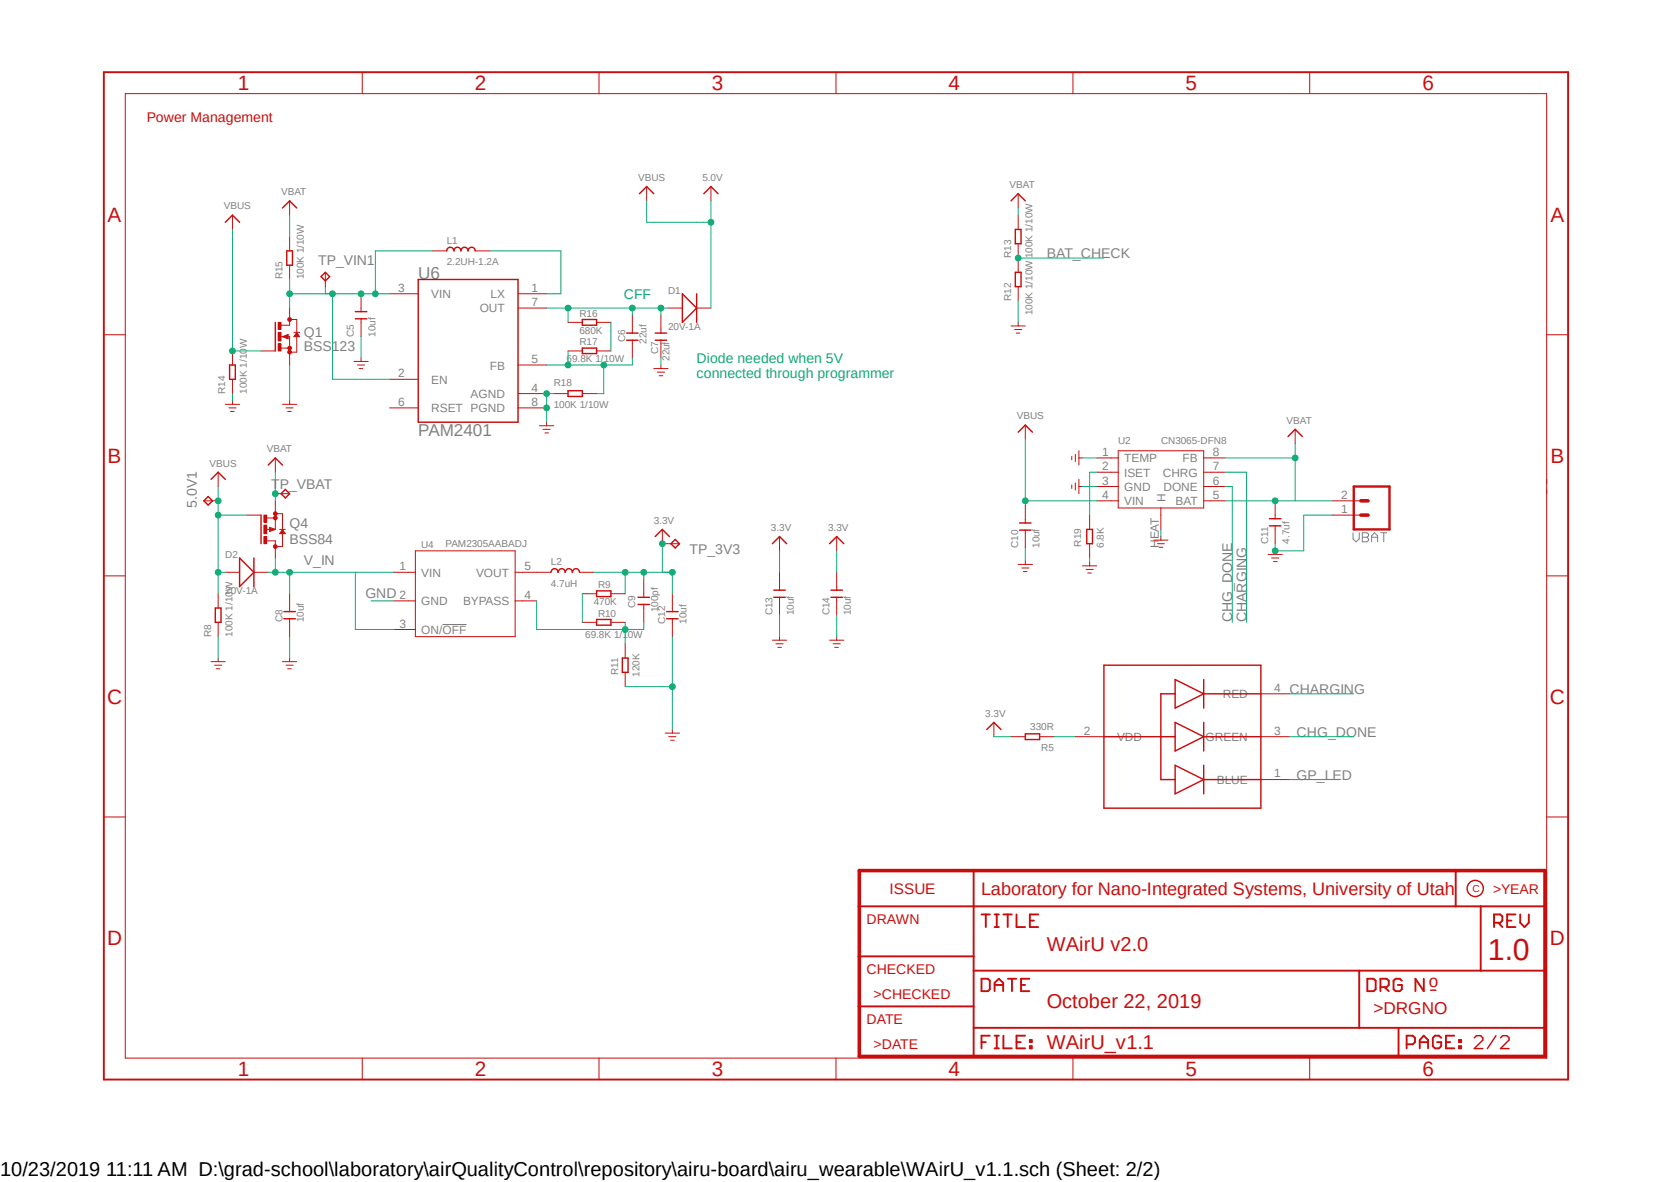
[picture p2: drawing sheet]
<svg xmlns="http://www.w3.org/2000/svg" width="297mm" height="210mm" viewBox="0 0 297 210" stroke-linecap="round" stroke-linejoin="round" font-family="sans-serif">
<path d="M17.9 12.5l261.2 179.9M279.1 12.5l-261.2 179.9" fill="none" stroke="#fff" stroke-width=".18"/>
<path d="M240.5 94.7v1.1l.5 .5 .6-.5v-1.1M242.1 94.7h.9l.2 .2v.3l-.2 .3 .2 .3v.2l-.2 .3h-.9zM242.1 95.5h.9M243.8 95.5h1.1M243.8 96.3v-1.1l.5-.5 .6 .5v1.1M245.4 94.7h1.1M246 94.7v1.6M78.7 111h4.2" fill="none" stroke="#808080" stroke-width=".18"/>
<g fill="none" stroke="#c90d0c" stroke-width=".18">
<path d="M22.3 16.6h252.6v171.4h-252.6zM64.4 12.8v3.8M106.5 12.8v3.8M148.6 12.8v3.8M190.7 12.8v3.8M232.8 12.8v3.8M126.4 33.1v2.6M18.5 59.5h3.8M69.3 52.2h5M76.9 44.6h2.5M84.5 44.6h2.5M92.1 52.2h5.1"/>
<path d="M92.1 54.7h5.1M117.5 56v3.2M274.9 59.5h3.8M69.3 67.4h5M69.3 72.5h5M92.1 69.9h5.1M92.1 64.9h5.1M92.1 72.5h5.1M95.9 75.6h2.5M96.5 76.3h1.3M96.9 76.9h.6M97.2 75v.6"/>
<path d="M98.4 69.9h2.6M103.5 69.9h2.5M116.2 65.5h2.5M116.8 66.1h1.3M117.2 66.8h.6M117.5 60.5v3.1M117.5 64.9v.6M182.2 75.5v2.6M230.2 76.3v2.5M36.2 89h2.6M38.8 83.9v2.5M47.4 96.1h1.5v.5"/>
<path d="M47.4 94.1h1.5M47.4 92h1.5M47.9 93.7l1 .4-1 .3zM48.9 81.4v2.5M48.9 94.1v-2.8h1.3v5.8h-1.3M49.7 94.1h1M50.2 94.1l.5 .7h-1zM117.7 94.1v2.5M118.2 96.6h2.6M138.6 95.3v2.6M148.7 95.3v2.6M182.2 89.7v3.2"/>
<path d="M182.2 94.2v3.2M190.5 81.1v.6M190.5 86.1v.7M191.1 80.7v1.3M191.1 85.8v1.3M191.8 81.4h.6M191.8 86.4h.6M191.8 80.1v2.5M191.8 85.2v2.5M193.7 91.5v2.6M193.7 96.6v2.5M193.7 99.9v.6"/>
<path d="M194.9 89h3.9M194.9 81.4h3.9M194.9 83.9h3.9M194.9 86.4h3.9M198.8 80.1h15.2v10.2h-15.2zM205.1 96h2.5M205.7 96.6h1.3M206 97.2h.7M206.3 90.3v3.8M206.3 95.3v.7M214 89h3.8M214 81.4h3.8"/>
<path d="M214 83.9h3.8M214 86.4h3.8M225.4 98.5h2.5M226 99.1h1.3M226.4 99.8h.6M226.7 89v3.2M226.7 93.4v3.2M226.7 97.9v.6M18.5 102.3h3.8M37.5 117.6h2.5M38.1 118.2h1.3M38.4 118.8h.7"/>
<path d="M38.8 105.5v2.5M38.8 110.6v2.5M38.8 116.9v.7M50.2 117.6h2.5M50.8 118.2h1.3M51.1 118.8h.7M51.5 105.5v3.2M51.5 109.9v3.2M51.5 116.9v.7M119.5 105.5v3.2M119.5 109.9v3.2M137.3 113.7h2.5"/>
<path d="M137.9 114.4h1.3M138.3 115h.6M138.6 101.7v3.2M138.6 106.1v3.2M138.6 113.1v.6M147.4 113.7h2.6M148.1 114.4h1.3M148.4 115h.6M148.7 101.7v3.2M148.7 106.1v3.2M148.7 113.1v.6M192.4 100.5h2.5"/>
<path d="M193 101.2h1.3M193.3 101.8h.7M274.9 102.3h3.8M118.2 130.3h2.6M118.9 130.9h1.2M119.2 131.5h.6M119.5 129.6v.7M18.5 145.2h3.8M274.9 145.2h3.8M64.4 188v3.8M106.5 188v3.8M148.6 188v3.8"/>
<path d="M190.7 188v3.8M232.8 188v3.8"/>
</g>
<g fill="none" stroke="#c90d0c" stroke-width=".34">
<path d="M18.5 12.8h260.2v179h-260.2zM173.1 154.7v33M258.7 154.7v6.3M152.7 161h121.9M152.7 169.9h20.4M152.7 178.8h20.4M173.1 172.5h101.5M174.5 162.5h1.4M174.5 173.9h1.1l.3 .3v1.6l-.3 .3h-1.1zM175.2 162.5v2.2M176.8 162.5h.7M176.8 164.7h.7"/>
<path d="M176.8 175h1.5M176.8 176.1v-1.5l.7-.7 .8 .7v1.5M177.2 162.5v2.2M178.4 162.5h1.4M179.1 162.5v2.2M179.2 173.9h1.4M179.9 173.9v2.2M180.7 162.5v2.2h1.5M181.5 175h.7M183 173.9h-1.5v2.2h1.5M183 163.6h.8M184.5 162.5h-1.5v2.2h1.5"/>
<path d="M241.6 172.5v10.1M243 173.9h1.1l.4 .3v1.6l-.4 .3h-1.1zM245.4 175.4h1.1l.3-.4v-.8l-.3-.3h-1.1v2.2M246.1 175.4l.7 .7M249.2 174.2l-.4-.3h-.7l-.4 .3v1.6l.4 .3h.7l.4-.3v-.8h-.7M253.1 173.9v2.2l-1.5-2.2v2.2M263.2 161v11.5M265.6 164h1.1l.3-.4v-.8l-.3-.3h-1.1v2.2M266.3 164l.7 .7M267.9 163.6h.7M269.4 162.5h-1.5v2.2h1.5M270.2 162.5v1.5l.8 .7 .7-.7v-1.5"/>
<path d="M173.1 182.6h101.5M174.5 185.2h.7M175.9 184h-1.4v2.3M176.8 184h.7M176.8 186.3h.7M177.2 184v2.3M178.4 184v2.3h1.4M180.7 185.2h.7M182.2 184h-1.5v2.3h1.5M183 184.8h.4v.4h-.4zM183 185.9h.4v.4h-.4zM248.6 182.6v5.1"/>
<path d="M250 185.5h1.1l.4-.3v-.8l-.4-.4h-1.1v2.3M252.3 185.2h1.5M252.3 186.3v-1.5l.8-.8 .7 .8v1.5M256.2 184.4l-.4-.4h-.7l-.4 .4v1.5l.4 .4h.7l.4-.4v-.7h-.8M257 185.2h.8M258.5 184h-1.5v2.3h1.5M259.3 184.8h.4v.4h-.4zM259.3 185.9h.4v.4h-.4z"/>
</g>
<path d="M152.7 154.7h121.9v33h-121.9z" fill="none" stroke="#c90d0c" stroke-width=".64"/>
<g fill="none" stroke="#c90d0c" stroke-width=".25">
<path d="M125.1 34.4l1.3-1.3 1.2 1.3M74.3 49.7h17.8v25.3h-17.8zM79.4 44.6a.64 .64 0 0 1 .7-.7 .64 .64 0 0 1 .6 .7 .62 .62 0 0 1 .6-.7 .62 .62 0 0 1 .6 .7 .64 .64 0 0 1 .6-.7 .64 .64 0 0 1 .7 .7 .64 .64 0 0 1 .6-.7 .64 .64 0 0 1 .7 .7M116.5 59.2h2M101 69.4h2.5v1h-2.5zM116.5 60.5h2M181 76.8l1.2-1.3 1.3 1.3M228.9 77.6l1.3-1.3 1.3 1.3M37 88.2l.8 .8-.8 .7-.8-.7zM37.5 85.2l1.3-1.3 1.2 1.3M46.4 91.5v5.1M47.7 82.6l1.2-1.2 1.3 1.2"/>
<path d="M48.4 94.1l-.4-.2v.3l.6-.1M50.2 94.3l.3 .4h-.5zM116.5 95.3l1.2-1.2 1.3 1.2M120 95.8l.8 .8-.8 .8-.7-.8zM137.3 96.6l1.3-1.3 1.2 1.3M147.4 96.6l1.3-1.3 1.3 1.3M181.2 94.2h2.1M181.2 92.9h2.1M193.2 94.1h1v2.5h-1zM225.6 93.4h2.1M225.6 92.2h2.1M38.3 108h1v2.6h-1z"/>
<path d="M50.5 109.9h2M50.5 108.7h2M118.5 109.9h2M118.5 108.7h2M137.5 106.1h2.1M137.5 104.9h2.1M147.7 106.1h2M147.7 104.9h2M254.3 175.9h.9M262 184.4l.4-.4h.8l.4 .4v.4l-1.6 1.5h1.6M265.9 184l-1.5 2.3M266.7 184.4l.4-.4h.7l.4 .4v.4l-1.5 1.5h1.5"/>
<circle cx="262.2" cy="157.9" r="1.44"/>
</g>
<circle cx="48.9" cy="91.3" r=".33" fill="#c90d0c"/>
<circle cx="48.9" cy="91.3" r=".33" fill="none" stroke="#c90d0c" stroke-width=".18"/>
<circle cx="48.9" cy="92" r=".33" fill="#c90d0c"/>
<circle cx="48.9" cy="92" r=".33" fill="none" stroke="#c90d0c" stroke-width=".18"/>
<circle cx="48.9" cy="97.1" r=".33" fill="#c90d0c"/>
<circle cx="48.9" cy="97.1" r=".33" fill="none" stroke="#c90d0c" stroke-width=".18"/>
<path d="M46.9 95.3h.5v1.3h-.5z" fill-rule="evenodd" fill="#c90d0c"/>
<path d="M46.9 95.3h.5v1.3h-.5z" fill="none" stroke="#c90d0c" stroke-width=".18"/>
<path d="M46.9 91.5h.5v1.3h-.5z" fill-rule="evenodd" fill="#c90d0c"/>
<path d="M46.9 91.5h.5v1.3h-.5z" fill="none" stroke="#c90d0c" stroke-width=".18"/>
<path d="M46.9 93.3h.5v1.5h-.5z" fill-rule="evenodd" fill="#c90d0c"/>
<g fill="none" stroke="#c90d0c" stroke-width=".18">
<path d="M41.3 38.2v2.6M51.5 35.7v2.5M181 34.4v2.6M181 38.2v2.6M50.2 59.8l1-.4v.8zM51.5 42v2.6M51.5 47.1v2.6M51.5 57.3v.5h-1.5M51.5 56.8h1.2v5.8h-1.2v-2.8h-1.5M52.2 59.1h1.1M52.7 59.1l.6 .7h-1.1zM64.2 52.2v3.2"/>
<path d="M64.2 56.6v3.2M179.7 57.9h2.5M180.3 58.5h1.3M180.6 59.2h.7M181 43.3v5.1M181 50.9v2.6M181 57.3v.6M50 61.8h1.5M50.2 71.8h2.5M50.8 72.5h1.3M51.1 73.1h.7M51.5 71.2v.6"/>
<path d="M62.9 64.2h2.5M63.5 64.9h1.3M63.8 65.5h.7M64.2 63.6v.6M43.9 91.5h2.5M46.9 93.3h.5v1.5h-.5zM48.9 89v2.5M48.9 96.6v2.5M48.9 87.7h2.6M73.8 97.9h17.8v15.2h-17.8zM236.8 91.5h5.1M236.8 89h5.1"/>
<path d="M70 111.8h3.8M70 106.8h3.8M70 101.7h3.8M91.6 106.8h3.8M91.6 101.7h6.3M103 101.7h2.5M114.4 103v3.1M114.4 107.4v3.2M176.7 128.4v2.5M179.7 130.9h2.5M184.8 130.9h2.5M191.1 130.9h5.1"/>
<path d="M224.1 130.9h5.1M224.1 123.3h5.1M224.1 138.5h5.1"/>
</g>
<path d="M240.6 86.4h6.4v7.7h-6.4z" fill="none" stroke="#c90d0c" stroke-width=".42"/>
<path d="M241.9 91.5h1.3M241.9 89h1.3" fill="none" stroke="#c90d0c" stroke-width=".64"/>
<g fill="none" stroke="#c90d0c" stroke-width=".25">
<path d="M40 39.5l1.3-1.3 1.3 1.3M50.2 37l1.3-1.3 1.2 1.3M179.7 35.7l1.3-1.3 1.2 1.3M48.9 57.3v5.1M50.5 59.8l.6 .3v-.5l-.5 .2M51 44.6h1v2.5h-1zM52.7 59.3l.3 .4h-.5zM63.2 56.6h2M63.2 55.4h2M180.5 40.8h1v2.5h-1zM180.5 48.4h1v2.5h-1zM50 87.7l.7-.7 .8 .7-.8 .8z"/>
<path d="M97.9 101.7a.64 .64 0 0 1 .7-.7 .64 .64 0 0 1 .6 .7 .64 .64 0 0 1 .6-.7 .64 .64 0 0 1 .7 .7 .64 .64 0 0 1 .6-.7 .64 .64 0 0 1 .6 .7 .64 .64 0 0 1 .7-.7 .64 .64 0 0 1 .6 .7M113.4 107.4h2M113.4 106.1h2M196.2 118.2h27.9v25.4h-27.9zM175.4 129.6l1.3-1.2 1.2 1.2M182.2 130.4h2.6v1h-2.6zM196.2 130.9h12.7M208.9 120.7l5.1 2.6-5.1 2.5zM208.9 128.4l5.1 2.5-5.1 2.5zM208.9 136l5.1 2.5-5.1 2.6zM208.9 123.3h-2.6v15.2h2.6M214 120.7v5.1"/>
<path d="M214 128.4v5M214 136v5.1M214 123.3h10.1M214 130.9h10.1M214 138.5h10.1"/>
</g>
<circle cx="51.5" cy="62.6" r=".33" fill="#c90d0c"/>
<circle cx="51.5" cy="62.6" r=".33" fill="none" stroke="#c90d0c" stroke-width=".18"/>
<circle cx="51.5" cy="61.8" r=".33" fill="#c90d0c"/>
<circle cx="51.5" cy="61.8" r=".33" fill="none" stroke="#c90d0c" stroke-width=".18"/>
<circle cx="51.5" cy="56.8" r=".33" fill="#c90d0c"/>
<circle cx="51.5" cy="56.8" r=".33" fill="none" stroke="#c90d0c" stroke-width=".18"/>
<path d="M49.4 57.3h.6v1.2h-.6z" fill-rule="evenodd" fill="#c90d0c"/>
<path d="M49.4 57.3h.6v1.2h-.6z" fill="none" stroke="#c90d0c" stroke-width=".18"/>
<path d="M49.4 61.1h.6v1.3h-.6z" fill-rule="evenodd" fill="#c90d0c"/>
<path d="M49.4 61.1h.6v1.3h-.6z" fill="none" stroke="#c90d0c" stroke-width=".18"/>
<path d="M49.4 59.1h.6v1.5h-.6z" fill-rule="evenodd" fill="#c90d0c"/>
<g fill="none" stroke="#c90d0c" stroke-width=".18">
<path d="M114.9 33.1v2.6M49.4 59.1h.6v1.5h-.6zM51.5 54.7v2.6M57.8 48.4v2.5M101 57.3h2.5M106 57.3h2.6M112.4 56v3.2M118.7 54.7h2.6M123.8 54.7h2.6M40 71.8h2.6M40.7 72.5h1.3M41 73.1h.6"/>
<path d="M41.3 62.4v2.5M41.3 67.4v2.5M41.3 71.2v.6M46.4 62.4h2.5M51.5 62.4v2.5M101 62.4h2.5M106 62.4h2.6M112.4 60.5v3.1M182.2 99.7v.6M40 101.7h2.6M45.1 101.7h2.6M103.5 105.5h2.5"/>
<path d="M103.5 110.6h2.5M108.6 105.5h2.5M108.6 110.6h2.5M111.1 114.4v2.5M111.1 119.5v2.5M181 100.3h2.5M181.6 100.9h1.3M181.9 101.6h.6"/>
</g>
<g fill="none" stroke="#c90d0c" stroke-width=".25">
<path d="M113.7 34.4l1.2-1.3 1.3 1.3M57.1 49.1l.7-.7 .8 .7-.8 .8zM103.5 56.8h2.5v1h-2.5zM111.4 59.2h2M121.3 52.2l2.5 2.5-2.5 2.6zM123.8 52.2v5.1M40.8 64.9h1v2.5h-1zM103.5 61.8h2.5v1h-2.5zM111.4 60.5h2M42.6 99.1l2.5 2.6-2.5 2.5zM45.1 99.1v5.1M106 105h2.6v1h-2.6z"/>
<path d="M106 110.1h2.6v1h-2.6zM110.6 116.9h1v2.6h-1z"/>
</g>
<path d="M51.5 113.1v3.8M119.5 113.1v16.5M138.6 109.3v3.8M111.1 122h8.4" fill="none" stroke="#0dab76" stroke-width=".18"/>
<circle cx="119.5" cy="122" r=".51" fill="#0dab76"/>
<g fill="none" stroke="#0dab76" stroke-width=".18">
<path d="M117.5 63.6v1.3M206.3 94.1v1.2M226.7 96.6v1.3h5M38.8 113.1v3.8M148.7 109.3v3.8"/>
<circle cx="119.5" cy="122" r=".51"/>
</g>
<circle cx="226.6" cy="97.9" r=".51" fill="#0dab76"/>
<g fill="none" stroke="#0dab76" stroke-width=".18">
<path d="M98.4 69.9h-1.2v2.6M192.4 86.4h2.5M192.4 81.4h2.5M193.7 99.1v.8M236.8 91.5h-5.1v6.4"/>
<circle cx="226.6" cy="97.9" r=".51"/>
</g>
<circle cx="97.2" cy="69.9" r=".51" fill="#0dab76"/>
<g fill="none" stroke="#0dab76" stroke-width=".18">
<path d="M97.2 72.5v2.5"/>
<circle cx="97.2" cy="69.9" r=".51"/>
</g>
<circle cx="97.2" cy="72.5" r=".51" fill="#0dab76"/>
<g fill="none" stroke="#0dab76" stroke-width=".18">
<path d="M64.2 59.8v3.8M181 53.5v3.8M41.3 69.9v1.3M51.5 64.9v6.3M118.2 96.6h-.5v5.1M138.6 97.9v3.8M182.2 97.4v2.3M66 106.8h4"/>
<circle cx="97.2" cy="72.5" r=".51"/>
</g>
<circle cx="117.7" cy="96.6" r=".51" fill="#0dab76"/>
<g fill="none" stroke="#0dab76" stroke-width=".18">
<path d="M105.5 101.7h14v3.8"/>
<circle cx="117.7" cy="96.6" r=".51"/>
</g>
<circle cx="119.5" cy="101.7" r=".51" fill="#0dab76"/>
<g fill="none" stroke="#0dab76" stroke-width=".18">
<path d="M114.4 101.7v1.3"/>
<circle cx="119.5" cy="101.7" r=".51"/>
</g>
<circle cx="114.4" cy="101.7" r=".51" fill="#0dab76"/>
<g fill="none" stroke="#0dab76" stroke-width=".18">
<path d="M111.1 101.7v3.8"/>
<circle cx="114.4" cy="101.7" r=".51"/>
</g>
<circle cx="111.1" cy="101.7" r=".51" fill="#0dab76"/>
<g fill="none" stroke="#0dab76" stroke-width=".18">
<path d="M48.9 83.9v5.1M148.7 97.9v3.8M176.7 130.9h3"/>
<circle cx="111.1" cy="101.7" r=".51"/>
</g>
<circle cx="48.9" cy="87.7" r=".51" fill="#0dab76"/>
<g fill="none" stroke="#0dab76" stroke-width=".18">
<path d="M217.8 89h8.9"/>
<circle cx="48.9" cy="87.7" r=".51"/>
</g>
<circle cx="226.6" cy="89" r=".51" fill="#0dab76"/>
<g fill="none" stroke="#0dab76" stroke-width=".18">
<path d="M230.2 78.8v10.2h-3.5M217.8 81.4h12.4"/>
<circle cx="226.6" cy="89" r=".51"/>
</g>
<circle cx="230.2" cy="81.4" r=".51" fill="#0dab76"/>
<g fill="none" stroke="#0dab76" stroke-width=".18">
<path d="M51.5 38.2v3.8M181 37v1.2M38.8 86.4v19.1M230.2 89h6.6"/>
<circle cx="230.2" cy="81.4" r=".51"/>
</g>
<circle cx="38.8" cy="89" r=".51" fill="#0dab76"/>
<g fill="none" stroke="#0dab76" stroke-width=".18">
<path d="M38.8 91.5h5.1"/>
<circle cx="38.8" cy="89" r=".51"/>
</g>
<circle cx="38.8" cy="91.5" r=".51" fill="#0dab76"/>
<g fill="none" stroke="#0dab76" stroke-width=".18">
<path d="M38.8 101.7h1.2"/>
<circle cx="38.8" cy="91.5" r=".51"/>
</g>
<circle cx="38.8" cy="101.7" r=".51" fill="#0dab76"/>
<g fill="none" stroke="#0dab76" stroke-width=".18">
<path d="M41.3 40.8v21.6h5.1"/>
<circle cx="38.8" cy="101.7" r=".51"/>
</g>
<circle cx="41.3" cy="62.4" r=".51" fill="#0dab76"/>
<g fill="none" stroke="#0dab76" stroke-width=".18">
<path d="M114.9 35.7v3.8h1.3M123.8 39.5h2.6M126.4 35.7v19"/>
<circle cx="41.3" cy="62.4" r=".51"/>
</g>
<circle cx="126.4" cy="39.5" r=".51" fill="#0dab76"/>
<g fill="none" stroke="#0dab76" stroke-width=".18">
<path d="M116.2 39.5h7.6M182.2 78.1v11.6M182.2 89h12.7"/>
<circle cx="126.4" cy="39.5" r=".51"/>
</g>
<circle cx="182.2" cy="89" r=".51" fill="#0dab76"/>
<g fill="none" stroke="#0dab76" stroke-width=".18">
<path d="M87 44.6h12.7v7.6h-2.5M107.3 64.9v5h-1.3"/>
<circle cx="182.2" cy="89" r=".51"/>
</g>
<circle cx="107.3" cy="64.9" r=".51" fill="#0dab76"/>
<g fill="none" stroke="#0dab76" stroke-width=".18">
<path d="M101 62.4v2.5M112.4 63.6v1.3h-15.2"/>
<circle cx="107.3" cy="64.9" r=".51"/>
</g>
<circle cx="101" cy="64.9" r=".51" fill="#0dab76"/>
<g fill="none" stroke="#0dab76" stroke-width=".18">
<path d="M181 45.8h15.2M194.9 83.9h-1.2v7.6"/>
<circle cx="101" cy="64.9" r=".51"/>
</g>
<circle cx="181" cy="45.8" r=".51" fill="#0dab76"/>
<g fill="none" stroke="#0dab76" stroke-width=".18">
<path d="M48.9 101.7h21.1M51.5 101.7v3.8M63.2 101.7v10.1h6.8"/>
<circle cx="181" cy="45.8" r=".51"/>
</g>
<circle cx="51.5" cy="101.7" r=".51" fill="#0dab76"/>
<g fill="none" stroke="#0dab76" stroke-width=".18">
<path d="M48.9 99.1v2.6h-1.2"/>
<circle cx="51.5" cy="101.7" r=".51"/>
</g>
<circle cx="48.9" cy="101.7" r=".51" fill="#0dab76"/>
<g fill="none" stroke="#0dab76" stroke-width=".18">
<path d="M112.4 56v-1.3h5.1v1.3"/>
<circle cx="48.9" cy="101.7" r=".51"/>
</g>
<circle cx="112.4" cy="54.7" r=".51" fill="#0dab76"/>
<g fill="none" stroke="#0dab76" stroke-width=".18">
<path d="M97.2 54.7h15.2M117.5 54.7h1.2"/>
<circle cx="112.4" cy="54.7" r=".51"/>
</g>
<circle cx="117.5" cy="54.7" r=".51" fill="#0dab76"/>
<g fill="none" stroke="#0dab76" stroke-width=".18">
<path d="M101 54.7v2.6"/>
<circle cx="117.5" cy="54.7" r=".51"/>
</g>
<circle cx="101" cy="54.7" r=".51" fill="#0dab76"/>
<g fill="none" stroke="#0dab76" stroke-width=".18">
<path d="M217.8 83.9h3.8v26.7M217.8 86.4h1.2v24.2M95.4 106.8v5h19v-1.2M111.1 110.6v1.2M187.3 130.9h3.8M229.2 138.5h8.9M229.2 123.3h11.4M229.2 130.9h11.4"/>
<circle cx="101" cy="54.7" r=".51"/>
</g>
<circle cx="111.1" cy="111.8" r=".51" fill="#0dab76"/>
<g fill="none" stroke="#0dab76" stroke-width=".18">
<path d="M76.9 44.6h-10.2v7.6h2.6M111.1 111.8v2.6"/>
<circle cx="111.1" cy="111.8" r=".51"/>
</g>
<circle cx="66.7" cy="52.2" r=".51" fill="#0dab76"/>
<g fill="none" stroke="#0dab76" stroke-width=".18">
<path d="M66.7 52.2h-7.6v15.2h10.2"/>
<circle cx="66.7" cy="52.2" r=".51"/>
</g>
<circle cx="64.2" cy="52.2" r=".51" fill="#0dab76"/>
<g fill="none" stroke="#0dab76" stroke-width=".18">
<path d="M51.5 49.7v5M51.5 52.2h7.6"/>
<circle cx="64.2" cy="52.2" r=".51"/>
</g>
<circle cx="59.1" cy="52.2" r=".51" fill="#0dab76"/>
<circle cx="59.1" cy="52.2" r=".51" fill="none" stroke="#0dab76" stroke-width=".18"/>
<circle cx="51.5" cy="52.2" r=".51" fill="#0dab76"/>
<g fill="none" stroke="#0dab76" stroke-width=".18">
<path d="M57.8 50.9v1.3h1.3M108.6 57.3v5.1M103.5 105.5v5.1"/>
<circle cx="51.5" cy="52.2" r=".51"/>
</g>
<text font-size="5.4" fill="#c90d0c" x="264.5" y="170.6">1.0</text>
<g font-size="3.7" fill="#c90d0c">
<text x="42.3" y="16">1</text>
<text x="84.4" y="16">2</text>
<text x="126.5" y="16">3</text>
<text x="168.6" y="16">4</text>
<text x="210.7" y="16">5</text>
<text x="252.9" y="16">6</text>
<text x="19.1" y="39.4">A</text>
<text x="275.6" y="39.4">A</text>
<text x="19.1" y="82.2">B</text>
<text x="275.6" y="82.2">B</text>
<text x="19" y="125.1">C</text>
<text x="275.5" y="125.1">C</text>
<text x="19" y="167.9">D</text>
<text x="275.5" y="167.9">D</text>
<text x="42.3" y="191.2">1</text>
<text x="84.4" y="191.2">2</text>
<text x="126.5" y="191.2">3</text>
<text x="168.6" y="191.2">4</text>
<text x="210.7" y="191.2">5</text>
<text x="252.9" y="191.2">6</text>
</g>
<g font-size="3.6" fill="#c90d0c">
<text x="186.1" y="169">WAirU v2.0</text>
<text x="186.1" y="179.1">October 22, 2019</text>
<text x="186.1" y="186.4">WAirU_v1.1</text>
</g>
<text font-size="3.6" x="0" y="208.9">10/23/2019 11:11 AM D:\grad-school\laboratory\airQualityControl\repository\airu-board\airu_wearable\WAirU_v1.1.sch (Sheet: 2/2)</text>
<text font-size="3.2" fill="#c90d0c" x="174.4" y="159">Laboratory for Nano-Integrated Systems, University of Utah</text>
<g font-size="3" fill="#808080">
<text x="74.3" y="49.7">U6</text>
<text x="74.3" y="77.6">PAM2401</text>
</g>
<g font-size="3" fill="#c90d0c">
<text x="254" y="175.3">o</text>
<text x="244.1" y="180.1">&gt;DRGNO</text>
</g>
<text font-size="2.7" fill="#c90d0c" x="158.1" y="158.8">ISSUE</text>
<g font-size="2.5" fill="#c90d0c">
<text x="26.1" y="21.7">Power Management</text>
<text x="265.4" y="158.8">&gt;YEAR</text>
<text x="154" y="164.2">DRAWN</text>
<text x="154" y="173.1">CHECKED</text>
<text x="155.3" y="177.5">&gt;CHECKED</text>
<text x="154" y="182">DATE</text>
<text x="155.3" y="186.4">&gt;DATE</text>
</g>
<g font-size="2.5" fill="#808080">
<text x="56.6" y="47.1">TP_VIN1</text>
<text x="186.1" y="45.8">BAT_CHECK</text>
<text x="54" y="59.8">Q1</text>
<text x="54" y="62.4">BSS123</text>
<text x="48.2" y="87">TP_VBAT</text>
<text x="35" y="90.3" transform="rotate(-90 35 90.3)">5.0V1</text>
<text x="51.5" y="93.8">Q4</text>
<text x="51.5" y="96.6">BSS84</text>
<text x="54" y="100.4">V_IN</text>
<text x="122.6" y="98.4">TP_3V3</text>
<text x="64.9" y="106.3">GND</text>
<text x="219" y="110.6" transform="rotate(-90 219 110.6)">CHG_DONE</text>
<text x="221.6" y="110.6" transform="rotate(-90 221.6 110.6)">CHARGING</text>
<text x="229.2" y="123.3">CHARGING</text>
<text x="230.5" y="130.9">CHG_DONE</text>
<text x="230.5" y="138.5">GP_LED</text>
</g>
<g font-size="2.5" fill="#0dab76">
<text x="110.9" y="53.2">CFF</text>
<text x="123.8" y="64.4">Diode needed when 5V</text>
<text x="123.8" y="67.1">connected through programmer</text>
</g>
<g font-size="2.1" fill="#808080">
<text x="70.8" y="51.8">3</text>
<text x="76.7" y="53">VIN</text>
<text x="87.2" y="53">LX</text>
<text x="94.4" y="51.8">1</text>
<text x="85.3" y="55.5">OUT</text>
<text x="94.4" y="54.4">7</text>
<text x="87" y="65.7">FB</text>
<text x="94.4" y="64.5">5</text>
<text x="70.8" y="67.1">2</text>
<text x="76.7" y="68.2">EN</text>
<text x="83.7" y="70.7">AGND</text>
<text x="94.4" y="69.6">4</text>
<text x="70.8" y="72.1">6</text>
<text x="76.7" y="73.2">RSET PGND</text>
<text x="94.4" y="72.1">8</text>
<text x="195.9" y="81">1</text>
<text x="195.9" y="83.6">2</text>
<text x="199.8" y="82.1">TEMP</text>
<text x="210.2" y="82.1">FB</text>
<text x="215.6" y="83.6">7</text>
<text x="215.6" y="81">8</text>
<text x="195.9" y="86.1">3</text>
<text x="195.9" y="88.6">4</text>
<text x="199.8" y="84.7">ISET</text>
<text x="199.8" y="87.2">GND</text>
<text x="199.8" y="89.7">VIN</text>
<text x="206.7" y="84.7">CHRG</text>
<text x="206.8" y="87.2">DONE</text>
<text x="207.1" y="89.2" transform="rotate(-90 207.1 89.2)">H</text>
<text x="209" y="89.7">BAT</text>
<text x="215.6" y="88.6">5</text>
<text x="215.6" y="86.1">6</text>
<text x="238.4" y="88.6">2</text>
<text x="238.4" y="91.2">1</text>
<text x="71" y="101.3">1</text>
<text x="93.2" y="101.3">5</text>
<text x="206" y="97.4" transform="rotate(-90 206 97.4)">HEAT</text>
<text x="71" y="106.4">2</text>
<text x="74.9" y="107.5">GND</text>
<text x="74.9" y="102.4">VIN</text>
<text x="82.3" y="107.5">BYPASS</text>
<text x="84.6" y="102.4">VOUT</text>
<text x="93.2" y="106.4">4</text>
<text x="71" y="111.5">3</text>
<text x="74.9" y="112.6">ON/OFF</text>
<text x="217.3" y="124">RED</text>
<text x="226.5" y="122.9">4</text>
<text x="192.7" y="130.5">2</text>
<text x="198.5" y="131.7">VDD</text>
<text x="214.3" y="131.7">GREEN</text>
<text x="226.5" y="130.5">3</text>
<text x="216.3" y="139.3">BLUE</text>
<text x="226.5" y="138.1">1</text>
</g>
<g font-size="1.8" fill="#808080">
<text x="50" y="34.7">VBAT</text>
<text x="113.4" y="32.1">VBUS</text>
<text x="124.8" y="32.1">5.0V</text>
<text x="179.5" y="33.4">VBAT</text>
<text x="39.8" y="37.2">VBUS</text>
<text x="79.4" y="47.1">2.2UH-1.2A</text>
<text x="79.4" y="43.3">L1</text>
<text x="179.7" y="45.8" transform="rotate(-90 179.7 45.8)">R13</text>
<text x="50.2" y="49.7" transform="rotate(-90 50.2 49.7)">R15</text>
<text x="54" y="49.7" transform="rotate(-90 54 49.7)">100K 1/10W</text>
<text x="118.7" y="52.2">D1</text>
<text x="179.7" y="53.5" transform="rotate(-90 179.7 53.5)">R12</text>
<text x="62.9" y="59.8" transform="rotate(-90 62.9 59.8)">C5</text>
<text x="66.7" y="59.8" transform="rotate(-90 66.7 59.8)">10uf</text>
<text x="103" y="59.3">680K</text>
<text x="103" y="56.3">R16</text>
<text x="118.7" y="58.5">20V-1A</text>
<text x="183.5" y="56" transform="rotate(-90 183.5 56)">100K 1/10W 100K 1/10W</text>
<text x="100.7" y="64.4">69.8K 1/10W</text>
<text x="103" y="61.3">R17</text>
<text x="111.1" y="60.8" transform="rotate(-90 111.1 60.8)">C6</text>
<text x="114.9" y="61.1" transform="rotate(-90 114.9 61.1)">22uf</text>
<text x="117" y="62.9" transform="rotate(-90 117 62.9)">C7</text>
<text x="119" y="64.1" transform="rotate(-90 119 64.1)">22uf</text>
<text x="40" y="69.9" transform="rotate(-90 40 69.9)">R14</text>
<text x="43.9" y="69.9" transform="rotate(-90 43.9 69.9)">100K 1/10W</text>
<text x="98.4" y="68.7">R18</text>
<text x="98.4" y="72.5">100K 1/10W</text>
<text x="180.7" y="74.5">VBUS</text>
<text x="228.7" y="75.3">VBAT</text>
<text x="37.3" y="82.9">VBUS</text>
<text x="47.4" y="80.3">VBAT</text>
<text x="198.8" y="78.8">U2</text>
<text x="206.4" y="78.8">CN3065-DFN8</text>
<text x="116.2" y="93">3.3V</text>
<text x="137" y="94.3">3.3V</text>
<text x="147.2" y="94.3">3.3V</text>
<text x="40" y="99.1">D2</text>
<text x="74.8" y="97.4">U4</text>
<text x="79.2" y="97.1">PAM2305AABADJ</text>
<text x="97.9" y="100.4">L2</text>
<text x="181" y="97.4" transform="rotate(-90 181 97.4)">C10</text>
<text x="184.8" y="97.4" transform="rotate(-90 184.8 97.4)">10uf</text>
<text x="192.2" y="97.1" transform="rotate(-90 192.2 97.1)">R19</text>
<text x="196.2" y="97.4" transform="rotate(-90 196.2 97.4)">6.8K</text>
<text x="225.4" y="96.6" transform="rotate(-90 225.4 96.6)">C11</text>
<text x="229.2" y="96.6" transform="rotate(-90 229.2 96.6)">4.7uf</text>
<text x="40" y="105.5">20V-1A</text>
<text x="97.9" y="104.2">4.7uH</text>
<text x="105.5" y="107.5">470K</text>
<text x="106.3" y="104.5">R9</text>
<text x="37.5" y="113.1" transform="rotate(-90 37.5 113.1)">R8</text>
<text x="41.3" y="113.1" transform="rotate(-90 41.3 113.1)">100K 1/10W</text>
<text x="50.2" y="110.6" transform="rotate(-90 50.2 110.6)">C8</text>
<text x="54" y="110.6" transform="rotate(-90 54 110.6)">10uf</text>
<text x="104" y="113.4">69.8K 1/10W</text>
<text x="106.3" y="109.6">R10</text>
<text x="112.9" y="108" transform="rotate(-90 112.9 108)">C9</text>
<text x="117" y="108.8" transform="rotate(-90 117 108.8)">100pf</text>
<text x="118.2" y="110.8" transform="rotate(-90 118.2 110.8)">C12</text>
<text x="122" y="110.8" transform="rotate(-90 122 110.8)">10uf</text>
<text x="137.3" y="109.3" transform="rotate(-90 137.3 109.3)">C13</text>
<text x="141.1" y="109.3" transform="rotate(-90 141.1 109.3)">10uf</text>
<text x="147.4" y="109.3" transform="rotate(-90 147.4 109.3)">C14</text>
<text x="151.3" y="109.3" transform="rotate(-90 151.3 109.3)">10uf</text>
<text x="109.9" y="120" transform="rotate(-90 109.9 120)">R11</text>
<text x="113.7" y="120.2" transform="rotate(-90 113.7 120.2)">120K</text>
<text x="175.1" y="127.3">3.3V</text>
<text x="183.1" y="129.6">330R</text>
<text x="185.1" y="133.4">R5</text>
</g>
<text font-size="1.8" fill="#c90d0c" x="261.7" y="158.5">C</text>
</svg>
